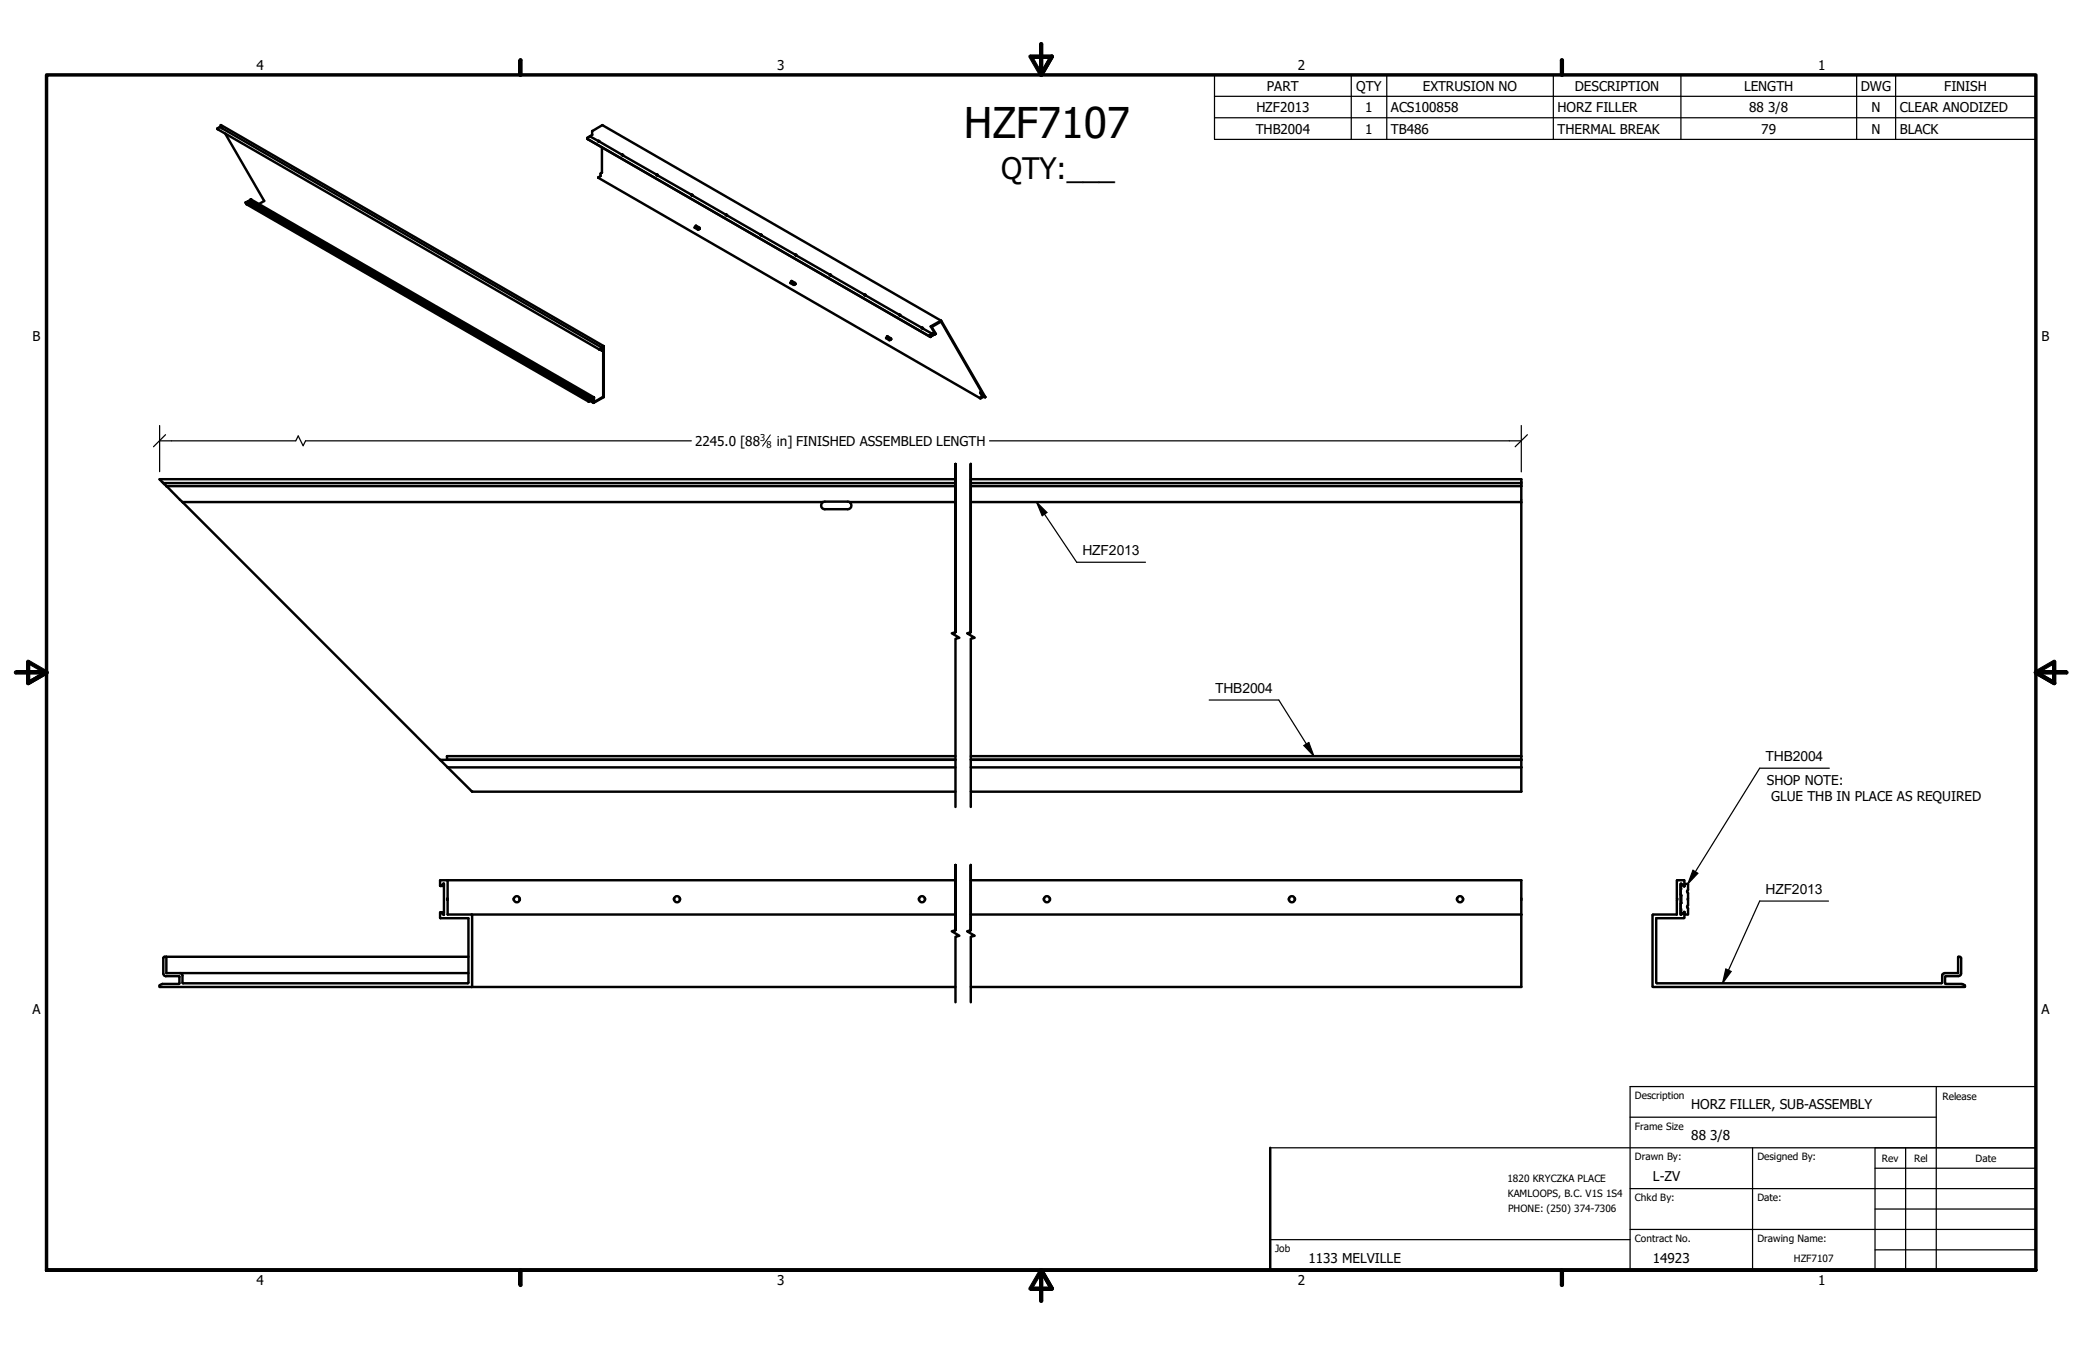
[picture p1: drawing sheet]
<svg xmlns="http://www.w3.org/2000/svg" width="432mm" height="279mm" viewBox="0 0 432 279" stroke-linecap="round" stroke-linejoin="round" font-family="sans-serif">
<g fill="none" stroke="#000" stroke-width=".51">
<path d="M46.1 26.7l-.3-.7 79.4 45.8M46.7 27.7l8.1 14-1.1 .6M122.3 28.3l-.5 .3v.2l71.2 41.1M122.3 28.3l1.8 1M122.4 28.2v.1M122.8 27.2v.8l-.4 .2M122.8 27.2h.1M122.9 27.2l2-1.2 70.3 40.5M124.1 29.3l4.9 2.8M124.1 29.3h.2h-.2M124.8 30.6v5.2l-.3 .2v.5l-.4 .4 79.2 45.7M129 32.1l.2 .1"/>
<path d="M129 32.1l7.2 4.1M129 32.2h.2M129.2 32.2h.1M136.2 36.2l.2 .2M136.2 36.2h.1M136.2 36.2l.2 .1M136.2 36.4h.2M136.4 36.4l7 4M136.4 36.3v.1M51.2 42h-.3l.2 .4 71 40.9M51.4 41.8l-.2 .2 71.1 41M51.4 41.8l71 41"/>
<path d="M51.7 41.7l-.3 .1M51.7 41.7l.2-.1 70.9 40.9M51.7 41.7l70.9 40.9M51.9 41.5v.1M52.1 41.4h-.2v.1M52.1 41.4l-.2 .1M52.1 41.4l71 41M143.3 40.4l.3 .1M143.4 40.5h.2M143.6 40.5l6.9 4M143.6 40.5h.1M144.2 46.9l.8 .3 .1 .3-.4 .1-.6-.4 .2-.2z"/>
<path d="M144.4 46.8v.2l.7 .4M150.5 44.5h.2v.2M150.5 44.5l.2 .2M150.6 44.7h.1M150.7 44.7l7 4M150.7 44.6v.1M157.7 48.7l7.2 4.1M157.7 48.7l.2 .1M157.8 48.8h.1M157.9 48.8h.1M164.1 58.5h.1M164.2 58.3l.7 .4 .1 .2-.4 .2-.7-.4 .2-.2"/>
<path d="M164.2 58.3h-.1v.2M164.2 58.3l.1 .2 .7 .4M164.9 52.8l.2 .1M164.9 52.8l.2 .2M165 53h.1M165.1 53l7 4M165.1 52.9v.1M172.1 57l.2 .1h-.2zM172.1 57.1h.2M172.3 57.1l7 4M124.3 72.5l.5-.2v.5l.3-.2v9.7l-1.9 1.1v-.9M124.3 72.5v-.1l.6-.3v.5"/>
<path d="M124.4 72.5l.4 .2M124.9 72.1l-79.3-45.8-.5 .3v.2l79.2 45.7M124.9 72.6h.1M125.2 71.8l-.1 .7-.2 .1M125.2 71.8v10.6l-2.1 1.2M179.3 61.1l.2 .1-.2 .1zM179.3 61.3h.2M179.5 61.3l7 4M179.5 61.2v.1M183.9 69.8l.8 .3 .1 .3-.4 .2-.6-.5 .2-.1zM184 69.8l.8 .6M186.5 65.3l4.7 2.7"/>
<path d="M186.5 65.3h.1M186.5 65.3l.2 .1M186.5 65.4h.2M186.7 65.4h.1M191.2 68l2.1 1.2M191.2 68h.2l-.2 .1M192.8 69.5v.1M192.8 69.6l.2 .3M192.9 69.8h.1M193 67.7l.8 1.2-.5 .3M193 67.7h.1M193.1 69.8l-.1 .1"/>
<path d="M193.1 69.8h.1M193.1 69.7h.1M193.2 69.7h.1M193.3 69.2l-.5 .3M193.7 69.2l.2 .1M193.8 69.3l-.7 .5M193.8 69.3h.1M193.9 69.3h.2l-.8-1.5 1.9-1.1 8.3 14.5-.2 .2 .4 .8M193.9 69.3v-.2l-.9 .5 .1 .2M195.2 66.5l9.1 15.9M195.2 66.5l-2.2 1.2M122.3 83l-.2 .3"/>
<path d="M122.3 83l-.1 .1M122.4 83.2l.7 .4M122.6 82.6l-.2 .2M122.6 83h.1M122.7 83l-.6 .3M122.7 83l.4-.2v.8M122.8 82.5h.1M122.8 82.5l-.2 .1M123 82.5l-.8 .6v-.2l.2-.1M123 82.5l.1 .1-.9 .5 .1-.1M123.1 82.4l-.2 .1M123.1 82.4v.1"/>
<path d="M123.1 82.4l.1 .1M123.2 82.5h-.2M198.2 99.4h-165.1l1.4 1.4M201.3 99.4h114.2v64.8h-114.2M203.5 81.6l.4 .8-.5 .2M203.5 81.5v.1M203.5 81.5l.2-.1 .6 1M203.7 82.3l-.5 .2 .2 .1M203.7 82.2v.1M203.8 82.1l.5 .3M33.9 100.2h164.3M34.5 100.8h163.7"/>
<path d="M34.5 100.8l3.3 3.3M37.8 104.1h132.8M37.8 104.1l53.5 53.5M170.5 104.3a.77 .77 0 0 0-.2 .9 .77 .77 0 0 0 .8 .4h4.7a.77 .77 0 0 0 .7-.4 .77 .77 0 0 0-.1-.9M170.6 104.1h5.6M170.6 104.1l-.1 .2M176.2 104.1l.2 .2M176.2 104.1h22M201.3 100.8h114.2M201.3 104.1h114.2M201.3 100.2h114.2M198.2 131.1v-34.9v34.9l-.8 .3 1.6 .9-.8 .2v34.9"/>
<path d="M201.3 131.1v-34.9v34.9l-.7 .3 1.5 .9-.8 .2v34.9M91.3 157.6l6.6 6.6h100.3M91.3 157.6h106.9M92.7 157.6h105.5M92.8 159.2h105.4M198.2 156.8h-105.5v.8M201.3 159.2h114.2M201.3 157.6h114.2M201.3 156.8h114.2M34.5 198.5h.1M34.5 198.5v3.3h62.7M91.4 189.2h.7"/>
<path d="M91.4 183.8h.7M92.8 182.6v7.1h105.4M97.2 198.5h-63.1l-.2 .2v3.4l.2 .3 .3 .1h2.8v1.5l-3.5 .1-.6 .3v.3h165.1M97.8 189.7v15M106.6 186.4v.3M106.6 186.4a.63 .63 0 0 1 1-.4 .63 .63 0 0 1 0 1 .63 .63 0 0 1-1-.3M139.8 186.4v.3M139.8 186.4a.63 .63 0 0 1 1-.4 .63 .63 0 0 1 0 1 .63 .63 0 0 1-1-.3M190.6 186.4v.3M190.6 186.4a.63 .63 0 0 1 1-.4 .63 .63 0 0 1 0 1 .63 .63 0 0 1-1-.3M198.2 193v-13.6v13.6l-.8 .2 1.6 .9-.8 .2v13.6M198.2 182.6h-106.9v1.2l.8-.5v6.4l-.7-.5-.1 1.2 5.9 .1v13.3l-.2 .2h-59l-.2-.1v-1.7l-.5-.4"/>
<path d="M201.3 193v-13.6v13.6l-.7 .2 1.5 .9-.8 .2v13.6M201.3 189.7h114.2M201.3 182.6h114.2v22.1h-114.2M217.7 186.4a.63 .63 0 0 0-1-.4 .63 .63 0 0 0 0 1 .63 .63 0 0 0 1-.3M217.8 186.4v.3M268.5 186.4a.63 .63 0 0 0-.9-.4 .63 .63 0 0 0 0 1 .63 .63 0 0 0 .9-.3M268.6 186.4v.3M302.2 186.4v.3M302.2 186.4a.63 .63 0 0 1 1-.4 .63 .63 0 0 1 0 1 .63 .63 0 0 1-1-.3M342.7 189.8v14.8M347.8 182.6v3.8M347.8 186.7l-.1 3-4.9 .1"/>
<path d="M347.8 186.4v.2M347.8 182.6h1.5M347.8 186.4h.1M347.9 186.6l-.1 .1M348.5 183.3v6.4M348.6 183.3l.6 .5M348.6 184.5v1l.1 .2-.1 1.7M348.6 183.6v.5M348.6 187.5v1M348.6 188.9v.5M348.6 188.5v.4M348.6 184.2v.3"/>
<path d="M348.6 189.4l.3 .1 .5-.3-.1 1.2M348.6 187.4v.1M348.6 183.6h.3l.4 .3M348.6 184.1l.1 .1M349.2 189.3h.1M349.2 190.5h-5.7v13.3M349.2 189.3l-.6 .4M349.3 190.4h-.1M349.3 183.7l-.1 .1M349.3 182.6v1.3M349.4 183.4h.7v1.2l-.2 .3 .2 .3M349.4 189.6l.1 .1"/>
<path d="M349.5 189.7h.6M350.1 187.8l-.2 .3 .2 .2M350.1 186.4v1.4M350.1 188.4v1.3M350.1 185.2v1.2M406.1 198.5v3.3h-2.8M406.1 198.5h.6v.2M406.7 198.7v3.3M342.8 204.6h64.7M343.5 203.8l.1 .1M343.6 204h59.1M402.8 203.8l-.1 .1"/>
<path d="M403.3 201.9l-.5 .2v1.7M403.4 202.6v1.4M403.4 204h.1M403.5 204.1h3.4M403.5 202.5l-.1 .1M403.5 202.5h2.7M406.7 202v.2l-.5 .2M406.9 204.1l.1 .1M407 204.1l.5 .2M407.5 204.4v.1M407.5 204.5v.1M263.4 238.1v25.4"/>
</g>
<g fill="#000">
<path d="M215 104.1l2.1 2.2zM215 104.1l2.1 2.2-.9 .7zM270.4 154.6l2.1 2.2zM270.4 154.6l1-.6 1.1 2.8zM351.1 180.5l-1 2.8zM351.1 180.5l1 .6-2 2.2zM357.9 201l-.6 3zM357.9 201l1.1 .5-1.7 2.5z"/>
<path d="M107.6 15.5h.7a.34 .34 0 0 1-.4 .4 .34 .34 0 0 1-.3-.4z" fill-rule="evenodd"/>
<path d="M107.7 12.3a.34 .34 0 0 1 .3-.1 .34 .34 0 0 1 .3 .3h-.7z" fill-rule="evenodd"/>
<path d="M107.6 12.5h.7v3h-.7z" fill-rule="evenodd"/>
<path d="M213.4 11.5l.3-.1v.3l-.3 .2z" fill-rule="evenodd"/>
<path d="M213.7 11.4h4.4v.7h-4.4z" fill-rule="evenodd"/>
<path d="M215.6 9.1h.7v6.4h-.7z" fill-rule="evenodd"/>
<path d="M213.4 11.9l.6-.3 2.2 3.8-.6 .3z" fill-rule="evenodd"/>
<path d="M217.8 11.6l.6 .3-2.2 3.8-.6-.3z" fill-rule="evenodd"/>
<path d="M215.6 9a.34 .34 0 0 1 .4-.2 .34 .34 0 0 1 .3 .3h-.7z" fill-rule="evenodd"/>
<path d="M215.6 15.7l.7-.2a.35 .35 0 0 1-.3 .3 .35 .35 0 0 1-.4-.1z" fill-rule="evenodd"/>
<path d="M215.6 15.4l.6 .3a.34 .34 0 0 1-.4 .1 .34 .34 0 0 1-.2-.4z" fill-rule="evenodd"/>
<path d="M218.1 11.4l.3 .1v.4l-.3-.2z" fill-rule="evenodd"/>
<path d="M217.8 11.6a.34 .34 0 0 1 .5-.2 .34 .34 0 0 1 .1 .5z" fill-rule="evenodd"/>
<path d="M217.8 11.6l.6 .3-2.2 3.8-.6-.3z" fill-rule="evenodd"/>
<path d="M323.6 15.5h.7a.34 .34 0 0 1-.4 .4 .34 .34 0 0 1-.3-.4z" fill-rule="evenodd"/>
<path d="M323.8 12.2a.34 .34 0 0 1 .5 .3h-.7z" fill-rule="evenodd"/>
<path d="M323.6 12.5h.7v3h-.7z" fill-rule="evenodd"/>
<path d="M3 139.3l.3-.2v.7a.34 .34 0 0 1-.3-.5z" fill-rule="evenodd"/>
<path d="M3.3 139.1h6.4v.7h-6.4z" fill-rule="evenodd"/>
<path d="M5.5 137.3h.7v4.4h-.7z" fill-rule="evenodd"/>
<path d="M5.6 137h.4l-.2 .3h-.3z" fill-rule="evenodd"/>
<path d="M6 137l3.8 2.2-.3 .6-3.8-2.2z" fill-rule="evenodd"/>
<path d="M9.8 139.2a.34 .34 0 0 1 .2 .4 .34 .34 0 0 1-.3 .2z" fill-rule="evenodd"/>
<path d="M9.5 139.2a.34 .34 0 0 1 .4 .1 .34 .34 0 0 1-.1 .5z" fill-rule="evenodd"/>
<path d="M5.7 141.4l3.8-2.2 .3 .6-3.8 2.2z" fill-rule="evenodd"/>
<path d="M422.1 139.2l3.8-2.2 .3 .6-3.8 2.2z" fill-rule="evenodd"/>
<path d="M422 139.3l.1-.1 .1 .3v.3a.34 .34 0 0 1-.2-.5z" fill-rule="evenodd"/>
<path d="M422 139.2h.4l-.3 .6-.2-.2z" fill-rule="evenodd"/>
<path d="M422.4 139.2l3.8 2.2-.3 .6-3.8-2.2z" fill-rule="evenodd"/>
<path d="M425.7 137.3h.7v4.4h-.7z" fill-rule="evenodd"/>
<path d="M425.9 137h.4l.1 .3h-.4z" fill-rule="evenodd"/>
<path d="M428.6 139.1a.34 .34 0 0 1 .3 .4 .34 .34 0 0 1-.3 .3z" fill-rule="evenodd"/>
<path d="M422.2 139.1h6.4v.7h-6.4z" fill-rule="evenodd"/>
<path d="M5.7 141.4l3.8-2.2 .3 .6-3.8 2.2z" fill-rule="evenodd"/>
<path d="M5.5 141.7h.3l.2 .3-.4-.1z" fill-rule="evenodd"/>
<path d="M5.5 141.5l.2-.1 .3 .6a.34 .34 0 0 1-.4-.1 .34 .34 0 0 1-.1-.4z" fill-rule="evenodd"/>
<path d="M422.4 139.2l3.8 2.2-.3 .6-3.8-2.2z" fill-rule="evenodd"/>
<path d="M426 141.7l.4 .1-.3 .2h-.2z" fill-rule="evenodd"/>
<path d="M426.2 141.4a.34 .34 0 0 1 .1 .5 .34 .34 0 0 1-.4 .1z" fill-rule="evenodd"/>
<path d="M107.6 263.5h.7v3h-.7z" fill-rule="evenodd"/>
<path d="M107.7 263.3a.34 .34 0 0 1 .3-.1 .34 .34 0 0 1 .3 .3h-.7z" fill-rule="evenodd"/>
<path d="M107.6 266.5h.7a.34 .34 0 0 1-.4 .4 .34 .34 0 0 1-.3-.4z" fill-rule="evenodd"/>
<path d="M213.4 267.1l.3 .2v.3l-.3-.1z" fill-rule="evenodd"/>
<path d="M213.7 267h4.4v.6h-4.4z" fill-rule="evenodd"/>
<path d="M215.6 269.8h.7a.34 .34 0 0 1-.4 .4 .34 .34 0 0 1-.3-.4z" fill-rule="evenodd"/>
<path d="M215.6 263.3a.34 .34 0 0 1 .4-.1 .34 .34 0 0 1 .3 .3z" fill-rule="evenodd"/>
<path d="M215.6 263.3l.4-.2 .2 .2-.6 .4z" fill-rule="evenodd"/>
<path d="M215.6 263.3l.6 .4-2.2 3.8-.6-.4z" fill-rule="evenodd"/>
<path d="M215.6 263.7l.6-.4 2.2 3.8-.6 .4z" fill-rule="evenodd"/>
<path d="M215.6 263.5h.7v6.3h-.7z" fill-rule="evenodd"/>
<path d="M215.6 263.7l.6-.4 2.2 3.8-.6 .4z" fill-rule="evenodd"/>
<path d="M218.1 267.3l.3-.2 .1 .2-.3 .3z" fill-rule="evenodd"/>
<path d="M217.8 267.5l.6-.4a.34 .34 0 0 1-.1 .5 .34 .34 0 0 1-.5-.1z" fill-rule="evenodd"/>
<path d="M323.6 263.5h.7v3h-.7z" fill-rule="evenodd"/>
<path d="M323.6 263.3a.34 .34 0 0 1 .4-.1 .34 .34 0 0 1 .3 .3h-.7z" fill-rule="evenodd"/>
<path d="M323.6 266.5h.7a.34 .34 0 0 1-.4 .4 .34 .34 0 0 1-.3-.4z" fill-rule="evenodd"/>
<circle cx="45.1" cy="26.8" r=".25"/>
<circle cx="45.8" cy="26" r=".25"/>
<circle cx="121.8" cy="28.8" r=".25"/>
<circle cx="121.8" cy="28.6" r=".25"/>
<circle cx="121.9" cy="28.9" r=".25"/>
<circle cx="122.3" cy="28.3" r=".25"/>
<circle cx="122.4" cy="28.2" r=".25"/>
<circle cx="122.8" cy="28" r=".25"/>
<circle cx="124.1" cy="29.3" r=".25"/>
<circle cx="124.1" cy="36.9" r=".25"/>
<circle cx="124.3" cy="29.3" r=".25"/>
<circle cx="124.9" cy="26" r=".25"/>
<circle cx="129" cy="32.1" r=".25"/>
<circle cx="129.2" cy="32.2" r=".25"/>
<circle cx="136.2" cy="36.2" r=".25"/>
<circle cx="136.4" cy="36.4" r=".25"/>
<circle cx="136.4" cy="36.3" r=".25"/>
<circle cx="51.1" cy="41.9" r=".25"/>
<circle cx="51.1" cy="42.4" r=".25"/>
<circle cx="51.2" cy="42" r=".25"/>
<circle cx="51.5" cy="41.8" r=".25"/>
<circle cx="51.7" cy="41.7" r=".25"/>
<circle cx="51.9" cy="41.6" r=".25"/>
<circle cx="51.9" cy="41.5" r=".25"/>
<circle cx="52" cy="41.4" r=".25"/>
<circle cx="52.1" cy="41.4" r=".25"/>
<circle cx="143.4" cy="40.4" r=".25"/>
<circle cx="143.6" cy="40.5" r=".25"/>
<circle cx="145.1" cy="47.4" r=".25"/>
<circle cx="150.5" cy="44.5" r=".25"/>
<circle cx="150.6" cy="44.5" r=".25"/>
<circle cx="157.7" cy="48.7" r=".25"/>
<circle cx="157.8" cy="48.7" r=".25"/>
<circle cx="157.9" cy="48.8" r=".25"/>
<circle cx="158" cy="48.8" r=".25"/>
<circle cx="164.9" cy="52.8" r=".25"/>
<circle cx="165" cy="58.9" r=".25"/>
<circle cx="165" cy="52.8" r=".25"/>
<circle cx="165.1" cy="53" r=".25"/>
<circle cx="165.1" cy="52.9" r=".25"/>
<circle cx="172.1" cy="57" r=".25"/>
<circle cx="172.3" cy="57.1" r=".25"/>
<circle cx="124.3" cy="72.5" r=".25"/>
<circle cx="124.8" cy="72.3" r=".25"/>
<circle cx="125.2" cy="71.8" r=".25"/>
<circle cx="179.3" cy="61.1" r=".25"/>
<circle cx="186.5" cy="65.3" r=".25"/>
<circle cx="186.7" cy="65.4" r=".25"/>
<circle cx="191.2" cy="68" r=".25"/>
<circle cx="191.4" cy="68.1" r=".25"/>
<circle cx="193.3" cy="69.2" r=".25"/>
<circle cx="193.3" cy="69.6" r=".25"/>
<circle cx="193.6" cy="69.4" r=".25"/>
<circle cx="193.7" cy="69.3" r=".25"/>
<circle cx="194.1" cy="69.3" r=".25"/>
<circle cx="122.1" cy="83.1" r=".25"/>
<circle cx="122.1" cy="83.3" r=".25"/>
<circle cx="122.2" cy="83.1" r=".25"/>
<circle cx="122.2" cy="83" r=".25"/>
<circle cx="122.2" cy="82.9" r=".25"/>
<circle cx="122.3" cy="83" r=".25"/>
<circle cx="122.3" cy="83.1" r=".25"/>
<circle cx="122.4" cy="82.8" r=".25"/>
<circle cx="122.5" cy="83" r=".25"/>
<circle cx="122.6" cy="83" r=".25"/>
<circle cx="122.6" cy="82.6" r=".25"/>
<circle cx="122.7" cy="83" r=".25"/>
<circle cx="122.8" cy="82.8" r=".25"/>
<circle cx="122.9" cy="82.7" r=".25"/>
<circle cx="123" cy="82.7" r=".25"/>
<circle cx="123" cy="82.5" r=".25"/>
<circle cx="123.1" cy="82.6" r=".25"/>
<circle cx="123.1" cy="83.6" r=".25"/>
<circle cx="123.1" cy="82.4" r=".25"/>
<circle cx="123.1" cy="82.8" r=".25"/>
<circle cx="123.2" cy="82.5" r=".25"/>
<circle cx="125.1" cy="82.3" r=".25"/>
<circle cx="204.3" cy="82.4" r=".25"/>
</g>
<g fill="none" stroke="#000" stroke-width=".25">
<path d="M251.9 15.5h170.3v13.4h-170.3zM251.9 20h170.3M280.2 15.5v13.4M287.6 15.5v13.4M322.2 15.5v13.4M348.6 15.5v13.4M385.1 15.5v13.4M393.1 15.5v13.4M251.9 24.4h170.3M33.1 91.4h28.2l.5-1 1.1 2.1 .5-1.1h80M33.1 88.3v9.5M34.3 90.2l-2.5 2.5"/>
<path d="M205.2 91.4h110.3M315.5 88.3v9.6M316.8 90.2l-2.6 2.5M215 104.1l8.3 12.5h14.3M215 104.1l2.1 2.2-.9 .7zM250.8 145.2h14.4l7.3 11.6M270.4 154.6l1-.6 1.1 2.8zM379.4 159.3h-14.4l-14.9 24M351.1 180.5l1 .6-2 2.2zM379.2 186.9h-14.2l-7.7 17.1M357.9 201l1.1 .5-1.7 2.5zM263.4 238.1h158.8"/>
<path d="M338.1 231.7h63.5M363.5 238.1v25.4M388.9 238.1v25.4M395.2 238.1v25.4M401.6 225.4v38.1M263.4 257.1h74.7M338.1 255h84.1M338.1 246.5h84.1M388.9 259.2h33.3M388.9 250.8h33.3M388.9 242.3h33.3M263.4 263.5h158.8v-38.1h-84.1v38.1"/>
</g>
<path d="M9.7 263.5v-248h412.5v248h-412.5h412.5" fill="none" stroke="#000" stroke-width=".72"/>
<g fill="none" stroke="#000" stroke-width=".21">
<path d="M107.6 12.5h.7v3h-.7zM107.6 15.5a.34 .34 0 0 0 .3 .4 .34 .34 0 0 0 .4-.4M107.6 12.5a.34 .34 0 0 1 .3-.4 .34 .34 0 0 1 .4 .4M213.4 11.9l.6-.3 2.2 3.8-.6 .3zM213.7 11.4h4.4v.7h-4.4zM213.7 11.4l-.3 .1v.4M215.6 9.1h.7v6.4h-.7zM215.6 9.1a.34 .34 0 0 1 .3-.3 .34 .34 0 0 1 .4 .3M215.6 15.4a.34 .34 0 0 0 .2 .4 .34 .34 0 0 0 .4-.1M216.3 15.5a.35 .35 0 0 1-.3 .3 .35 .35 0 0 1-.4-.1M217.8 11.6l.6 .3-2.2 3.8-.6-.3zM218.1 11.4l.3 .1v.4a.34 .34 0 0 0-.1-.5 .34 .34 0 0 0-.5 .2"/>
<path d="M323.6 12.5h.7v3h-.7zM323.6 15.5a.34 .34 0 0 0 .3 .4 .34 .34 0 0 0 .4-.4M323.6 12.5a.34 .34 0 0 1 .3-.4 .34 .34 0 0 1 .4 .4M159.8 90.2l-1.6 2.3M3.3 139.1h6.4v.7h-6.4zM3.3 139.1a.34 .34 0 0 0-.3 .4 .34 .34 0 0 0 .3 .3M5.5 137.3h.7v4.4h-.7zM6 137l3.8 2.2-.3 .6-3.8-2.2zM6 137h-.4l-.1 .3M9.5 139.2a.34 .34 0 0 1 .4 .1 .34 .34 0 0 1-.1 .5M9.8 139.2a.34 .34 0 0 1 .2 .4 .34 .34 0 0 1-.3 .2M422.1 139.2l3.8-2.2 .3 .6-3.8 2.2z"/>
<path d="M422.1 139.2a.34 .34 0 0 0-.2 .4 .34 .34 0 0 0 .3 .2M422.2 139.1h6.4v.7h-6.4zM422.4 139.2l3.8 2.2-.3 .6-3.8-2.2zM422.4 139.2a.34 .34 0 0 0-.5 .1 .34 .34 0 0 0 .2 .5M425.7 137.3h.7v4.4h-.7zM425.9 137h.4l.1 .3M428.6 139.1a.34 .34 0 0 1 .3 .4 .34 .34 0 0 1-.3 .3M5.7 141.4l3.8-2.2 .3 .6-3.8 2.2zM5.7 141.4a.34 .34 0 0 0-.2 .5 .34 .34 0 0 0 .5 .1l-.4-.1-.1-.2M426.2 141.4a.34 .34 0 0 1 .1 .5 .34 .34 0 0 1-.4 .1l.4-.1 .1-.2M107.6 263.5h.7v3h-.7zM107.6 263.5a.34 .34 0 0 1 .3-.4 .34 .34 0 0 1 .4 .4"/>
<path d="M107.6 266.5a.34 .34 0 0 0 .3 .4 .34 .34 0 0 0 .4-.4M213.4 267.1v.4l.3 .1M213.7 267h4.4v.6h-4.4zM215.6 263.5h.7v6.3h-.7zM215.6 269.8a.34 .34 0 0 0 .3 .4 .34 .34 0 0 0 .4-.4M215.6 263.3l.6 .4-2.2 3.8-.6-.4zM215.6 263.7l.6-.4 2.2 3.8-.6 .4zM215.6 263.3a.34 .34 0 0 1 .4-.1 .34 .34 0 0 1 .3 .3M216.2 263.3a.34 .34 0 0 0-.4-.1 .34 .34 0 0 0-.2 .5M217.8 267.5a.34 .34 0 0 0 .5 .1 .34 .34 0 0 0 .1-.5v.4l-.3 .1M323.6 263.5h.7v3h-.7zM323.6 263.5a.34 .34 0 0 1 .3-.4 .34 .34 0 0 1 .4 .4"/>
<path d="M323.6 266.5a.34 .34 0 0 0 .3 .4 .34 .34 0 0 0 .4-.4"/>
</g>
<text font-size="8.8" x="199.9" y="28.7">HZF7107</text>
<text font-size="6.1" x="207.6" y="37.1">QTY:___</text>
<g font-size="2.9">
<text x="224.5" y="115.1">HZF2013</text>
<text x="252" y="143.7">THB2004</text>
<text x="366.1" y="157.8">THB2004</text>
<text x="366.1" y="185.4">HZF2013</text>
</g>
<g font-size="2.8">
<text x="53.2" y="14.5">4</text>
<text x="161.2" y="14.5">3</text>
<text x="269.2" y="14.5">2</text>
<text x="377.1" y="14.5">1</text>
<text x="260.6" y="23.3">HZF2013</text>
<text x="262.8" y="18.8">PART</text>
<text x="281.3" y="18.8">QTY</text>
<text x="283.1" y="23.2">1</text>
<text x="288.5" y="23.3">ACS100858</text>
<text x="295.1" y="18.8">EXTRUSION NO</text>
<text x="323" y="23.3">HORZ FILLER</text>
<text x="326.6" y="18.8">DESCRIPTION</text>
<text x="361.7" y="18.8">LENGTH</text>
<text x="362.8" y="23.3">88 3/8</text>
<text x="386" y="18.8">DWG</text>
<text x="388.2" y="23.2">N</text>
<text x="394" y="23.3">CLEAR ANODIZED</text>
<text x="403.2" y="18.8">FINISH</text>
<text x="260.4" y="27.7">THB2004</text>
<text x="283.1" y="27.7">1</text>
<text x="288.5" y="27.7">TB486</text>
<text x="323" y="27.7">THERMAL BREAK</text>
<text x="365.3" y="27.7">79</text>
<text x="388.2" y="27.7">N</text>
<text x="394" y="27.7">BLACK</text>
<text x="6.8" y="70.7">B</text>
<text x="423.4" y="70.7">B</text>
<text x="144.1" y="92.4">2245.0 [88</text>
<text x="161.1" y="92.4">in] FINISHED ASSEMBLED LENGTH</text>
<text x="366.4" y="162.9">SHOP NOTE:</text>
<text x="367.3" y="166.2">GLUE THB IN PLACE AS REQUIRED</text>
<text x="6.7" y="210.4">A</text>
<text x="423.4" y="210.4">A</text>
<text x="350.8" y="230">HORZ FILLER, SUB-ASSEMBLY</text>
<text x="350.8" y="236.4">88 3/8</text>
<text x="342.8" y="244.9">L-ZV</text>
<text x="271.4" y="261.9">1133 MELVILLE</text>
<text x="342.8" y="261.9">14923</text>
<text x="53.2" y="266.5">4</text>
<text x="161.2" y="266.5">3</text>
<text x="269.2" y="266.5">2</text>
<text x="377.1" y="266.5">1</text>
</g>
<g font-size="2.1">
<text x="339.1" y="227.9">Description</text>
<text x="402.8" y="228.3">Release</text>
<text x="339.1" y="234.3">Frame Size</text>
<text x="312.6" y="245.2">1820 KRYCZKA PLACE</text>
<text x="339.1" y="240.6">Drawn By:</text>
<text x="364.5" y="240.7">Designed By:</text>
<text x="390.3" y="241">Rev</text>
<text x="397" y="241">Rel</text>
<text x="409.7" y="241">Date</text>
<text x="312.7" y="248.2">KAMLOOPS, B.C. V1S 1S4</text>
<text x="312.8" y="251.4">PHONE: (250) 374-7306</text>
<text x="339.1" y="249.2">Chkd By:</text>
<text x="364.5" y="249.1">Date:</text>
<text x="339.1" y="257.6">Contract No.</text>
<text x="364.5" y="257.6">Drawing Name:</text>
<text x="264.5" y="259.8">Job</text>
<text x="372" y="261.7">HZF7107</text>
</g>
<g font-size="1.9">
<text x="157.6" y="91.4">3</text>
<text x="159" y="92.8">8</text>
</g>
</svg>
